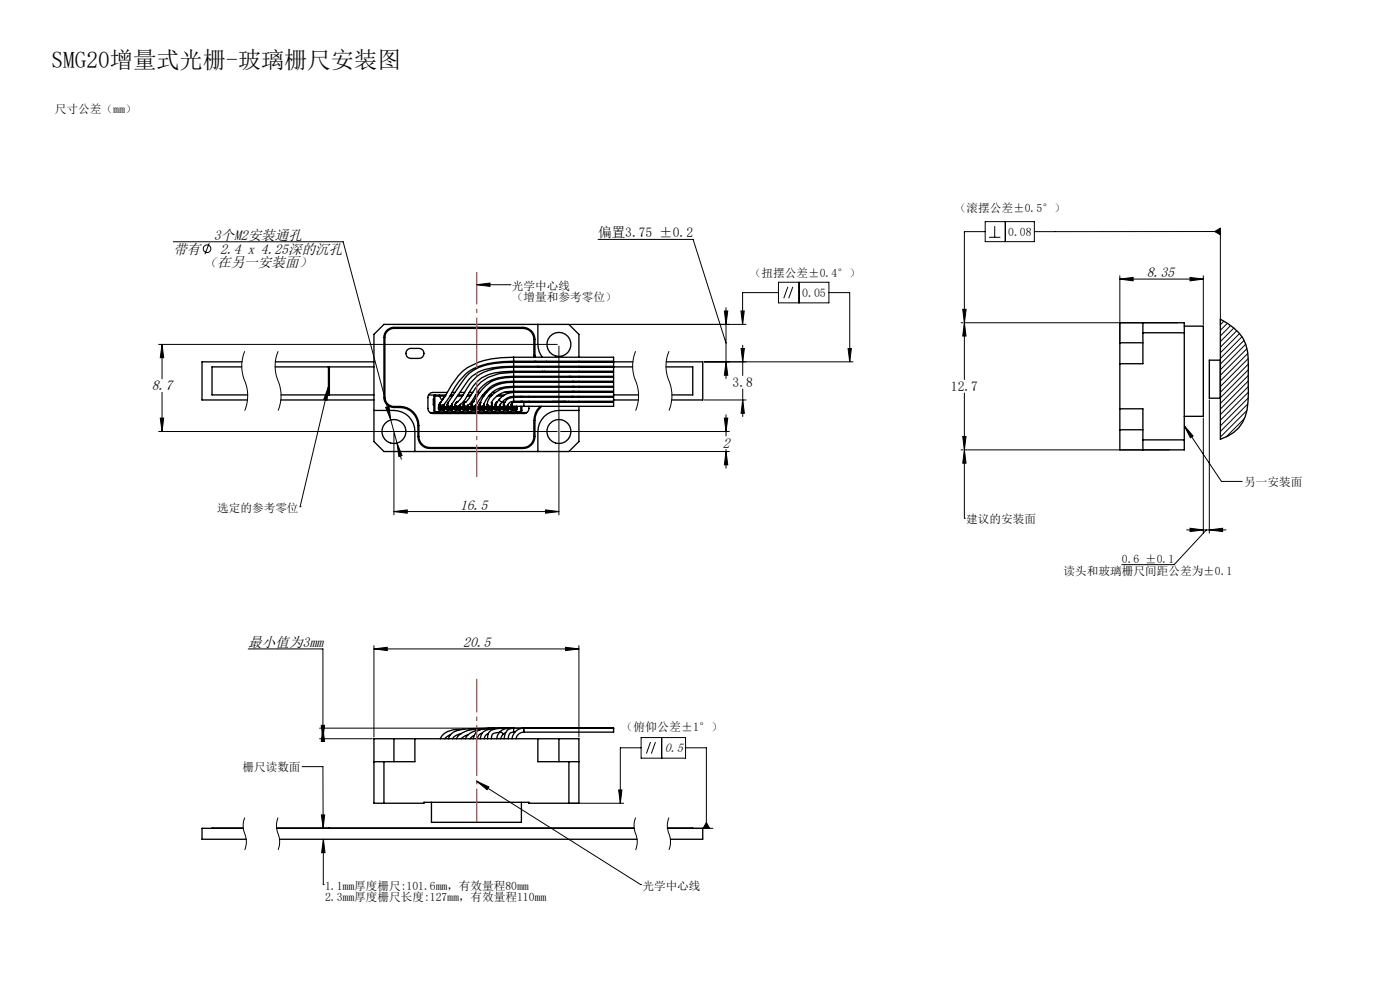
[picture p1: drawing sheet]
<svg xmlns="http://www.w3.org/2000/svg" width="420mm" height="297mm" viewBox="0 0 420 297" stroke-linecap="round" stroke-linejoin="round" font-family="sans-serif">
<g fill="none" stroke="#000" stroke-width=".4">
<path d="M161.4 97.2v6a6.3 6.3 0 0 0 1.3 3.9M342.9 99.7h12.4M342.9 96.7v12.3h-6.9M355.3 97.8h5.7v27h-5.7M366.1 95.7a17.8 17.8 0 0 1 6.7 5.5 18.6 18.6 0 0 1 1.7 8.3v6.7a28.3 28.3 0 0 1-.9 8.7 10.7 10.7 0 0 1-7.5 6.8zM72.5 110h-8.9v8.4h10.7M72.6 108.4h-12v11.5h13.6M82.5 110h29.7M82.6 108.4h29.6M84.2 119.9h28M84.3 118.4h27.9M98.5 110v8.4"/>
<path d="M98.8 110v8.4M122.2 104.8l1.1-.4h2.4a1.5 1.5 0 0 1 1.5 1.5 1.5 1.5 0 0 1-1.5 1.5h-2.4a1.51 1.51 0 0 1-1.4-.9 1.51 1.51 0 0 1 .3-1.7zM128.6 118.4h5.2M130.2 118.7l.2-.3 .1 .3M130.2 118.7h.3M130.2 118.7v4.5l.3 .2M130.2 119.6h-.2v1.8h.2M130.5 118.7h3.1M130.5 118.7v4.7M131.8 118.7l.8 1.3 .7-1.3M134.2 117.6h-4.3a1.51 1.51 0 0 0-1.5 1.5v3.3a1.51 1.51 0 0 0 1.5 1.5h27.3a1.68 1.68 0 0 0 1.5-2.1M135 118.7h.7"/>
<path d="M135.1 118.4h.9M135.6 117.6h.9M137.2 118.7h1.5M137.4 118.4h1.5M137.9 117.6h1.5M140.2 118.7h.9M140.3 118.4h1M140.8 117.6h1M142.5 118.7h.6M142.7 118.4h.6M143.2 117.6h.7M144.6 118.7h.6"/>
<path d="M144.8 118.4h.5M145.5 117.6h.5M146.6 118.7h.7M146.9 118.4h.7M147.7 117.6h.9M149.1 118.7h1.8M149.5 118.4h1.8M149.9 119.6l-.9 1.2M149.9 119.6a.7 .7 0 0 0 .9 .8M151.1 117.6h2.6M154.1 108.6a23.5 23.5 0 0 0-12.1 2.4 24.3 24.3 0 0 0-6 7.3l-1.6 2.5M154.1 109.8a24.2 24.2 0 0 0-10.8 1.8 13 13 0 0 0-4.8 5.3l-3.1 4.6"/>
<path d="M154.1 117.3a6.4 6.4 0 0 0-6.7 3.5l.1 .6-.3 .3-.2 .1-.7-.4M154.1 116.1a7.7 7.7 0 0 0-7.8 4.4l-.1 .4M154.1 114.3a9.7 9.7 0 0 0-9.2 4.1l-1.9 2.7M154.1 113.1a11.9 11.9 0 0 0-8.3 2.5l-2.7 3.2-1 1.5h.3M154.1 110.1a17.7 17.7 0 0 0-11 2.7 30.2 30.2 0 0 0-4.9 6.7l-1.5 1.4M154.1 111.3a17.8 17.8 0 0 0-9.6 1.9 16.1 16.1 0 0 0-4.9 6.5l-1.9 1.8M154.1 119.1l-1.6 .4-.7 .6a.93 .93 0 0 0-.6 .8 .93 .93 0 0 0 .6 .9l.5-.3a2 2 0 0 1 1.8-1.2M154.1 118.8a4.5 4.5 0 0 0-3.3 1.6M154.1 117.6a5.7 5.7 0 0 0-4.2 2M154.1 114.6a9.6 9.6 0 0 0-10 6.1M154.1 115.8a8.4 8.4 0 0 0-9 5.6l-.1 .2M154.1 112.8a11.8 11.8 0 0 0-10.1 3.6l-2.3 3.6-1.3 1.4a.65 .65 0 0 1-.8 .3 .65 .65 0 0 1-.3-.9l.4-.3"/>
<path d="M154.1 111.6a12.7 12.7 0 0 0-12.8 6.8l-1.6 2.1M154.1 108.3a23.9 23.9 0 0 0-13.3 2.9 28 28 0 0 0-6.7 8.9l-1 1.3M154.1 107.1a26.2 26.2 0 0 0-13.9 3.1 20.4 20.4 0 0 0-6.6 8.5l-1.7 2.4M154.1 117.6h30v1.2h-30M154.1 116.1h30v1.2h-30M154.1 119.1v1.2M154.1 119.1h30v1.2h-30M154.1 114.6h30v1.2h-30M154.1 113.1h30v1.2h-30M154.1 111.6h30v1.2h-30M154.1 108.6h30v1.2h-30M154.1 107.1h30v1.2h-30"/>
<path d="M154.1 110.1h30v1.2h-30M154.1 108.6v1.2M154.1 116.1v1.2M154.1 113.1v1.2M154.1 110.1v1.2M154.1 117.6v1.2M154.1 114.6v1.2M154.1 111.6v1.2M154.1 107.1v1.2M156.2 118.8v.3M156.6 118.8v.3M158.6 118.8l.1 .3"/>
<path d="M160.2 107.1v-5.4a3.3 3.3 0 0 0-3.3-3.3h-38.7a2.71 2.71 0 0 0-2.7 2.7v18a2.71 2.71 0 0 0 2.7 2.7 6.2 6.2 0 0 1 7 3.5 17.9 17.9 0 0 1 .5 6.2 3.4 3.4 0 0 0 3.3 2.6h27.9a3.3 3.3 0 0 0 3.3-3.3v-4.8a5.8 5.8 0 0 1 1.9-4.2M160.4 108.3l.1 .3M160.5 107.1v-5.4a3.6 3.6 0 0 0-3.6-3.6h-38.7a3 3 0 0 0-3 3v18a3 3 0 0 0 3 3 6 6 0 0 1 6.8 3.3 16.7 16.7 0 0 1 .4 6.1 3.6 3.6 0 0 0 3.6 2.9h27.9a3.6 3.6 0 0 0 3.6-3.6v-4.8a5.6 5.6 0 0 1 2-4.2M160.8 108.3l.1 .3M161.2 109.8l.2 .3M161.6 109.8l.2 .3M162.7 111.3l.5 .3M163.3 111.3l.7 .3M163.9 108.3l.5 .3M170.8 112.8l.4 .3M171.3 112.8l.3 .3M171.6 118.8l-.2 .3"/>
<path d="M171.8 114.3v.3M171.9 115.8v.3M171.9 117.3v.3M171.9 118.8l-.1 .3M172.1 114.3l.1 .3M172.2 115.8v.3M172.2 117.3v.3M173.7 110h16.1M173.7 108.4h16.2M173.7 107.1v-6.9l-3-3h-55.5l-3 3v32.1l3 3h55.5l3-3v-10.5M173.7 108.3v.3M173.7 109.8v.3"/>
<path d="M173.7 111.3v.3M173.7 112.8v.3M173.7 114.3v.3M173.7 115.8v.3M173.7 117.3v.3M173.7 118.8v.3M184.1 118.4h7.5M184.1 119.9h7.4M199.8 110h8v8.4h-6.2M199.9 108.4h10.9v11.5h-9.3M336 102.7v6.3M336 102.7v-6h19.3v38.1h-19.3v-6"/>
<path d="M336 109v13.5M336 102.7h6.9M366.1 107.9h-3.3v11.4h3.3M112.2 123h6a6.3 6.3 0 0 1 6.3 6.3v6M129 123.6h29M129.4 123.6v.3M131.6 122.6l.1 .2 .2-.2M131.6 122v.6M131.6 122.6h.1M131.6 122.6h.3M131.8 121.2l.1 .5M131.8 121.2v.5"/>
<path d="M131.8 121.7l-.2 .3M131.8 121.7h.1M131.8 123.2h1.5M131.9 122.6h.1M131.9 122.3h.1M131.9 122.3v.3M131.9 121.7l-.3 .3M131.9 121v.5M131.9 120.9v.1M131.9 121.5v.7M132 122.9h1.1M132.1 122.1l-.2 .2"/>
<path d="M132.1 122l-.2 .3M132.1 122v.1M132.2 122.8h.8M132.2 120.5l-.3 .6M132.3 120.5l-.5 .7M132.3 122.5l-.7 .9M132.3 122.5v.1M132.3 122l-.2 .1M132.3 121.3v.5M132.3 122v.6M132.3 123.6v.3M132.3 122.6l-.6 .8h-1.2"/>
<path d="M132.3 122.6h.5M132.3 122v.1M132.8 122h.2M132.8 122.6l.6 .8h.7l.6-.8M132.8 122l.1 .5M132.8 121.3v.5M132.8 122v.6M132.8 123.6v.3M132.9 122.5l.6 .9M132.9 122.5l-.1 .1M133 122.1l.2 .2M133 122l.3 .3"/>
<path d="M133 122v.1M133.1 121.4l-.6 .5-.5-.2M133.2 122.6l.1 .2 .3-.2M133.2 122.3v.3M133.2 122.6h.1M133.2 122.3h.1M133.3 122.6h.2M133.3 121.2l-.1 1M133.3 122.3v.3M133.3 121.7l.3 .3M133.3 121.2v.5M133.3 121.7l.2 .3"/>
<path d="M133.5 122.6h.1M133.5 122v.6M133.6 122v.6M133.6 122h-.1M133.9 122.6l.2 .2 .2-.2M133.9 122v.6M133.9 122.6h.1M133.9 122h.1M134 122.6h.3M134 122v.6M134.2 121.2h.1M134.2 121.2v.5"/>
<path d="M134.2 121.7l-.3 .3M134.2 121.7h.1M134.2 123.2h1.5M134.2 121.2l.2-.5a.63 .63 0 0 0 0 .9 .63 .63 0 0 0 .9 0M134.2 121.2l.1 .5M134.3 122.6h.1M134.3 122.3h.1M134.3 122.3v.3M134.3 121.7l-.3 .3M134.3 120.9v.1M134.3 121.5v.7M134.4 122.9h1.1"/>
<path d="M134.5 120.6l-.3 .6M134.5 122.1l-.2 .2M134.5 122l-.2 .3M134.5 122v.1M134.6 122.8h.8M134.7 122.5l-.7 .9M134.7 122.5v.1M134.7 122l-.2 .1M134.7 122v.6M134.7 123.6v.3M134.7 122.6h.5M134.7 122v.1"/>
<path d="M135.2 122h.2M135.2 122.6l.6 .8h.7l.6-.8M135.2 122l.1 .5M135.2 122v.6M135.2 123.6v.3M135.3 122.5l.6 .9M135.3 122.5l-.1 .1M135.4 122.1l.2 .2M135.4 122l.3 .3M135.4 122v.1M135.6 121.2l-.3 .5M135.6 122.6l.1 .2 .3-.2"/>
<path d="M135.6 122.3v.3M135.6 122.6h.1M135.6 122.3h.1M135.6 121v1.2M135.7 121v.2M135.7 122.6h.2M135.7 121.2h.1M135.7 122.3v.3M135.7 121.7l.2 .3M135.7 121.2v.5M135.7 121.7h.1M135.9 122l.1 .6"/>
<path d="M135.9 122.6h.1M135.9 122v.6M136.3 122.6l.2 .2 .2-.2M136.3 122v.6M136.3 122.6h.1M136.3 122h.1M136.4 122.6h.3M136.4 122v.6M136.6 121.2h.1M136.6 121.2v.5M136.6 121.7l-.3 .3M136.6 121.7h.1"/>
<path d="M136.6 123.2h1.5M136.6 121.4l.3 .3h.6M136.6 121.2l.1 .5M136.7 122.6h.1M136.7 122.3h.1M136.7 122.3v.3M136.7 121.7l-.3 .3M136.7 121.5v.7M136.8 122.9h1.1M136.9 122.1l-.2 .2M136.9 122l-.2 .3M136.9 122v.1"/>
<path d="M137 122.8h.8M137.1 120.5l-.5 .7M137.1 122.5l-.7 .9M137.1 122.5v.1M137.1 122l-.2 .1M137.1 122v.6M137.1 123.6v.3M137.1 122.6h.5M137.1 122v.1M137.4 120.4a.73 .73 0 0 0-.8 .8M137.5 121.7l-.2 .1M137.6 122h.2"/>
<path d="M137.6 122.6l.6 .8h.7l.6-.8M137.6 122l.1 .5M137.6 122v.6M137.6 123.6v.3M137.7 122.5l.6 .9M137.7 122.5l-.1 .1M137.8 122.1l.2 .2M137.8 122l.3 .3M137.8 122v.1M137.9 121.4l-.4 .3M138 122.6l.1 .2 .3-.2M138 122.3v.3"/>
<path d="M138 122.6h.1M138 122.3h.1M138.1 122.6h.2M138.1 121.2l-.1 1M138.1 122.3v.3M138.1 121.7l.2 .3M138.1 121.2v.5M138.1 121.7h.1M138.3 122l.1 .6M138.3 122.6h.1M138.3 122v.6M138.7 122.6l.2 .2 .2-.2"/>
<path d="M138.7 122v.6M138.7 122.6h.1M138.7 122h.1M138.8 122.6h.3M138.8 122v.6M139 121.2h.1M139 121.2v.5M139 121.7l-.3 .3M139 121.7h.1M139 123.2h1.5M139.1 122.6h.1M139.1 122.3h.1"/>
<path d="M139.1 121.2v.5M139.1 122.3v.3M139.1 121.7l-.3 .3M139.1 120.9v1.3M139.2 122.9h1.1M139.3 122.1l-.2 .2M139.3 122l-.2 .3M139.3 122v.1M139.4 122.8h.8M139.5 122.5l-.7 .9M139.5 122.5v.1M139.5 122l-.2 .1"/>
<path d="M139.5 122v.6M139.5 123.6v.3M139.5 122.6h.5M139.5 122v.1M139.7 120.5l-.4 .2-.2 .5M139.8 120.4a.73 .73 0 0 0-.8 .8M140 122h.2M140 122.6l.7 .8h.6l.6-.8M140 122l.1 .5M140 122v.6M140 123.6v.3M140.1 122.5l.6 .9"/>
<path d="M140.1 122.5l-.1 .1M140.2 122.1l.2 .2M140.2 122l.3 .3M140.2 122v.1M140.4 122.6l.1 .2 .3-.2M140.4 122.3v.3M140.4 122.6h.1M140.4 122.3h.1M140.5 122.6h.2M140.5 122.3v.3M140.5 121.4l-.1 .8M140.7 122.6h.1"/>
<path d="M140.7 122v.6M140.8 122v.6M140.8 122l-.3-.3 .2 .3M140.8 122h-.1M141.1 122.6l.2 .2 .2-.2M141.1 122v.6M141.1 122.6h.1M141.1 122h.1M141.2 122.6h.3M141.2 122v.6M141.4 121.2h.1M141.4 121.2v.5"/>
<path d="M141.4 121.7l-.3 .3M141.4 121.7h.1M141.4 123.2h1.5M141.5 122.6h.1M141.5 122.3h.1M141.5 121.7l-.3 .3M141.5 121.2v.5M141.5 122.3v.3M141.5 120.9v1.3M141.6 122.9h1.1M141.7 122.1l-.2 .2M141.7 122l-.2 .3"/>
<path d="M141.7 122v.1M141.8 122.8h.8M141.9 122.5l-.7 .9M141.9 122.5v.1M141.9 122l-.2 .1M141.9 122v.6M141.9 123.6v.3M141.9 122.6h.5M141.9 122v.1M142 120.5l-.5 .7M142 120.4a.68 .68 0 0 0-.2 1.2 .68 .68 0 0 0 1.1-.4l-.1 1M142 120.4l-.4 .2-.2 .6"/>
<path d="M142 120.4h.1M142.4 122h.2M142.4 122.6l.7 .8h.6l.6-.8M142.4 122l.1 .5M142.4 122v.6M142.4 123.6v.3M142.5 122.5l.6 .9M142.5 122.5l-.1 .1M142.6 122.1l.2 .2M142.6 122l.3 .3M142.6 122v.1M142.8 122.6l.1 .2 .3-.2"/>
<path d="M142.8 122.3v.3M142.8 122.6h.1M142.8 122.3h.1M142.9 122.6h.2M142.9 122.3v.3M143.1 122.6h.1M143.1 122v.6M143.2 122v.6M143.2 122l-.3-.3 .2 .3M143.2 122h-.1M143.5 122.6l.2 .2 .2-.2M143.5 122v.6"/>
<path d="M143.5 122.6h.1M143.5 122h.1M143.6 122.6h.3M143.6 122v.6M143.8 121.2h.1M143.8 121.2v.5M143.8 121.7l-.3 .3M143.8 121.7h.1M143.8 123.2h1.5M143.9 122.6h.1M143.9 122.3h.1M143.9 121.2v.5"/>
<path d="M143.9 122.3v.3M143.9 121.7l-.3 .3M143.9 120.9v1.3M144 120.8a.6 .6 0 0 0 .2 .9 .6 .6 0 0 0 .9-.2M144 122.9h1.1M144.1 120.7h.1M144.1 120.7l-.2 .5M144.1 120.7l-.1 .2M144.1 122.1l-.2 .2M144.1 122l-.2 .3M144.1 122v.1M144.2 120.5l-.4 .7"/>
<path d="M144.2 122.8h.8M144.3 122.5l-.7 .9M144.3 122.5v.1M144.3 122l-.2 .1M144.3 122v.6M144.3 123.6v.3M144.3 122.6h.5M144.3 122v.1M144.8 122h.2M144.8 122.6l.7 .8h.6l.6-.8M144.8 122l.1 .5M144.8 122v.6"/>
<path d="M144.8 123.6v.3M144.9 122.5l.6 .9M144.9 122.5l-.1 .1M145 122.1l.2 .2M145 122l.3 .3M145 122v.1M145.2 122.6l.1 .2 .3-.2M145.2 122.3v.3M145.2 122.6h.1M145.2 122.3h.1M145.3 120.9v.3M145.3 122.6h.2"/>
<path d="M145.3 121.2h.1M145.3 121.2l-.1-.2v1.2M145.3 122.3v.3M145.5 122.6h.1M145.5 122v.6M145.6 122v.6M145.6 122l-.3-.3 .2 .3M145.6 122h-.1M145.9 122.6l.1 .2 .3-.2M145.9 122v.6M145.9 122.6h.1M145.9 122h.1"/>
<path d="M146 122.6h.3M146 122v.6M146.2 121.2l.1 .5M146.2 121.2h.1M146.2 121.2v.5M146.2 121.7l-.3 .3M146.2 121.7h.1M146.2 123.2h1.5M146.3 122.3v.3M146.3 122.6h.1M146.3 122.3h.1M146.3 121.7l-.3 .3"/>
<path d="M146.3 121.2v.1M146.3 121.3v.9M146.4 122.9h1.1M146.5 122.1l-.2 .2M146.5 122l-.2 .3M146.5 122v.1M146.6 122.8h.8M146.7 122.5l-.7 .9M146.7 122.5v.1M146.7 122l-.2 .1M146.7 122v.6M146.7 123.6v.3"/>
<path d="M146.7 122.6h.5M146.7 122v.1M147.2 122h.2M147.2 122.6l.6 .8h.7l.7-.8M147.2 122v.5M147.2 122v.6M147.2 123.6v.3M147.2 122.5l.7 .9M147.2 122.5v.1M147.4 122.1l.2 .2M147.4 122l.3 .3M147.4 122v.1"/>
<path d="M147.5 120.6l.2 .6M147.5 120.7l.2 .5M147.6 122.6l.1 .2 .3-.2M147.6 122.3v.3M147.6 122.6h.1M147.6 122.3h.1M147.6 120.9v1.3M147.7 122.6h.2M147.7 121.2h.1M147.7 122.3v.3M147.9 122.6h.1M147.9 122v.6"/>
<path d="M148 122v.6M148 122l-.3-.3 .2 .3M148 122h-.1M148.3 122.6l.1 .2 .3-.2M148.3 122v.6M148.3 122.6h.1M148.3 122h.1M148.4 122.6h.3M148.4 122v.6M148.6 121.2h.1M148.6 121.2v.5M148.6 121.7l-.3 .3"/>
<path d="M148.6 121.7h.1M148.6 123.2h1.5M148.7 122.6h.1M148.7 122.3h.1M148.7 121.2v.5M148.7 122.3v.3M148.7 121.7l-.3 .3M148.7 120.9v1.3M148.8 122.9h1.1M148.9 122.1l-.2 .2M148.9 122l-.2 .3M148.9 122v.1"/>
<path d="M149 122.8h.8M149.1 122.5l-.7 .9M149.1 122.5l.1 .1M149.1 122.6h.5M149.2 120.5l-.5 .7M149.2 122l-.3 .1M149.2 122l-.1 .5M149.2 122v.6M149.2 123.6v.3M149.2 120.4l-.3 .2-.3 .6M149.6 122h.2M149.6 122.6l.6 .8h.7l.7-.8"/>
<path d="M149.6 122v.5M149.6 122v.6M149.6 123.6v.3M149.6 122.5l.7 .9M149.6 122.5v.1M149.8 122.1l.2 .2M149.8 122l.3 .3M149.8 122v.1M150 122.6l.1 .2 .3-.2M150 122.3v.3M150 122.6h.1M150 122.3h.1"/>
<path d="M150 121.4v.8M150.1 122.6h.2M150.1 121.7l.3 .3M150.1 122.3v.3M150.1 121.7l.2 .3M150.1 121.2v.5M150.3 122.6h.1M150.3 122v.6M150.4 122v.6M150.4 122h-.1M150.7 122.6h.1M150.7 122h.1"/>
<path d="M150.8 120.4l-.5 .6a.99 .99 0 0 1-1.4 .8l-.2-.5 .3-.6M150.8 120.4h.1M150.8 122.6h.3M150.8 122v.6M151 121.2h.1M151 121.7h.1M151 123.2h1.5M151.1 122.6h.1M151.1 122.3h.1M151.1 121.2v.5M151.1 122.3v.3M151.1 121.7l-.3 .3"/>
<path d="M151.1 120.9v1.3M151.2 122.9h1.1M151.3 122l-.2 .3M151.3 122h.3M151.3 122v.1M151.4 122.8h.8M151.5 120.5l-.4 .7M151.5 122.5l-.7 .9M151.5 122.5l.1 .1M151.5 122.6h.5M151.6 122l-.1 .5M151.6 122v.6"/>
<path d="M151.6 123.6v.3M152 122h.2M152 122.6l.6 .8h.7l.7-.8M152 122v.5M152 122v.6M152 123.6v.3M152 122.5l.7 .9M152 122.5v.1M152.2 122.1l.2 .2M152.2 122l.3 .3M152.2 122v.1M152.4 122.6l.1 .2 .3-.2"/>
<path d="M152.4 122.3v.3M152.4 122.6h.1M152.4 122.3h.1M152.4 121.2v1M152.5 122.6h.2M152.5 121.7l.3 .3M152.5 122.3v.3M152.5 121.7l.2 .3M152.5 121.2v.5M152.7 122.6h.1M152.7 122v.6M152.8 122v.6"/>
<path d="M152.8 122h-.1M153.1 122.6l.1 .2 .3-.2M153.1 122v.6M153.1 122.6h.1M153.1 122h.1M153.2 122.6h.3M153.2 122v.6M153.4 121.2h.1M153.4 121.2v.5M153.4 121.7l-.3 .3M153.4 121.7h.1M153.4 123.2h1.5"/>
<path d="M153.5 122.6h.1M153.5 122.3h.1M153.5 121.2v.5M153.5 122.3v.3M153.5 121.7l-.3 .3M153.5 120.9v1.3M153.6 122.9h1.1M153.7 122.1l-.2 .2M153.7 122l-.2 .3M153.7 122v.1M153.8 122.8h.8M153.9 122.5l-.7 .9"/>
<path d="M153.9 122.5l.1 .1M153.9 122.6h.5M154 122l-.3 .1M154 122l-.1 .5M154 122v.6M154 123.6v.3M154.4 122h.2M154.4 122.6l.6 .8h1.2M154.4 122v.5M154.4 122v.6M154.4 123.6v.3M154.4 122.5l.7 .9"/>
<path d="M154.4 122.5v.1M154.5 120.6l-.6-.1-.4 .7M154.6 122.1l.2 .2M154.6 120.6l-.7-.1-.5 .7M154.6 122l.3 .3M154.6 122v.1M154.8 122.6l.1 .2 .3-.2M154.8 122.3v.3M154.8 122.6h.1M154.8 122.3h.1M154.8 121.8v.4M154.9 122.6h.2"/>
<path d="M154.9 122.3v.3M154.9 121.8l.2 .2M155 121.8l.2 .2M155.1 122.6h.1M155.1 122v.6M155.2 122v.6M155.2 122h-.1M156.2 120.3v.3M156.2 121.8v1.6M156.6 121.8v1.2l-.4 .4M156.6 120.3v.3M156.7 120.3v.3"/>
<path d="M157.2 120.6h-1.7a1.52 1.52 0 0 0-1.9 .6 1.13 1.13 0 0 0 1.4 .6h2.2M157.2 120.6h26.9v1.2h-26.9M157.2 120.6v1.2M157.3 123.6v.3M157.9 123.6v.1M158.7 120.3v.3M169.7 120.3l-5.5 .3M170.6 120.3l-.9 .3M173.7 123h-6a6.3 6.3 0 0 0-6.3 6.3v6M173.7 120.3v.3M336 122.5v6.3M336 122.5h6.9v12.3"/>
<path d="M336 128.8h6.9M342.9 131.8h12.4M138.3 219.9l-.4 .1a2.86 2.86 0 0 0-2.1 1.4M139.2 218.5a8.5 8.5 0 0 0-6.3 1.6l-.8 1.3M144.3 218.6a5.4 5.4 0 0 0-4.7 2.8M144.7 219.7h-.1a1.81 1.81 0 0 0-1.4 1.7M146.5 219.8l-.9 .8-.3 .8M146.8 218.3l-2.3 .1a9.5 9.5 0 0 0-7.1 2.2l-.5 .8M148.4 218.2a46.9 46.9 0 0 0-11.8 1l-.4 .2a3.3 3.3 0 0 0-1.7 2M149.8 219.5l-1.8 .3-.3 .3-.3 1.3M149.9 219.4l-.6 1-.3 1M149.9 219.4a.7 .7 0 0 1 .9 .8"/>
<path d="M151.7 219.6l-.9 .6M154.1 218.2l-4.7 .1a5.5 5.5 0 0 0-4.8 1.4l-.5 1.7M154.1 218.2a20.1 20.1 0 0 0-6.8 .7l-.7 .7-.3 1.8M154.1 219.4a1.58 1.58 0 0 0-1.6 2M154.1 218.2a2.81 2.81 0 0 0-2.9 3.2M154.1 218.2l-6.7 .1a7.2 7.2 0 0 0-4.4 .9l-1 2.2M154.1 218.2a5 5 0 0 0-4.2 1.2M154.1 218.2v1.2M154.1 218.2h30M154.1 219.4h.4M157.2 219.4a2.42 2.42 0 0 0-2.4 2M157.2 218.2a3.5 3.5 0 0 0-3.6 3.2"/>
<path d="M157.2 218.2v1.2M157.2 218.2h26.9M184.1 218.2v1.2h-26.9M115.2 228.3v12.4M118.2 221.4h6.3M118.2 221.4h-6v19.3h15v-.3h31.5v.3h15v-19.3h-6M118.2 221.4v6.9M124.5 221.4v6.9h-12.3M124.5 221.4h36.9M135.2 220.2l-1.7 1.2M140.5 220.2l-1.2 .5-.9 .7M142.3 220.4l-1.3 1"/>
<path d="M150.8 220.2l-.6 1.2M161.4 221.4h6.3M161.4 221.4v6.9h12.3M167.7 221.4v6.9M170.7 228.3v12.4M73 248.2h-9.4M73 248.2h-12.4v3.3h13.3M83 248.2h15.5M83 248.2h107.3M83.9 251.5h107.2M129.4 240.4v6h27v-6M190.3 248.2h-91.5"/>
<path d="M200.2 248.2h7.6M200.2 248.2h10.6v3.3h-9.7"/>
<circle cx="167.7" cy="103.2" r="3.6"/>
<circle cx="118.2" cy="129.3" r="3.6"/>
<circle cx="167.7" cy="129.3" r="3.6"/>
</g>
<path d="M98.5 110v8.4h.3v-8.4zM98.5 110v8.4h.3v-8.4z" fill-rule="evenodd" fill="#000"/>
<g fill="none" stroke="#000" stroke-width=".3">
<path d="M52 72.5h50.9l17.5 65.1M62.8 72.9l-1.3 3.3M179.4 71.8h28.5l9.9 31M295.6 69.4h-6.3v44.3M295.6 66.4h14.7v6h-14.7zM296.7 71.1h3.4M298.4 67.8v3.3M301.6 66.4v6M310.3 69.4h55.8v28.4M364.4 69.4l1.7-1v2zM143 85.3l4-.5v1zM143 85.3h10"/>
<path d="M153 85.3h.1M171.2 97.2h52.6M217.3 93.2h1l-.5 4zM217.8 92.2v21.2M222.3 93.2h1l-.5 4zM233.5 84.6h15.2v6.2h-15.2zM233.5 87.7h-10.7v9.5M236.4 86l-1.3 3.4M237.8 86l-1.2 3.4M239.7 84.6v6.2M248.7 87.7h6.2v20.7M288.3 96.7h.5"/>
<path d="M288.8 92.7h1l-.5 4zM289.3 96.7l.5 4h-1zM289.3 96.7h64M336 83.6l3.9-.5v1.1zM336 82.7v19.5M336 83.6h25M357 83.1l4 .5-4 .6zM361 82.7v14.6M367.1 96.3l-1 1M368.2 96.9l-2.1 2.1M369.2 97.6l-3.1 3.1M370.1 98.3l-4 4.1"/>
<path d="M371 99.1l-4.9 5M371.9 100l-5.8 5.7M47.6 103.2h119.6M48.6 103.2l.5 4h-1zM48.6 103.2v10.3M48.6 117.6v11.7M73.4 105.3a12 12 0 0 0 .4 9.8 11.5 11.5 0 0 1-.4 7.9M83.4 105.3a12.5 12.5 0 0 0 .5 10.3l.4 3.5-.4 2.5-.5 1.4M98.5 116l-.4 4-1-.3zM98.5 116l-8.5 35.9M167.7 103.7v50.6M190.7 105.3a12 12 0 0 0 .3 9.8 11.5 11.5 0 0 1-.3 7.9"/>
<path d="M200.7 105.3a12.5 12.5 0 0 0 .5 10.3l.4 3.5-.4 2.5-.5 1.4M211.3 108.4h44.6M211.3 119.9h12.5M217.8 108.4l.5 4.1h-1zM222.3 104.5h1l-.5 3.9zM222.8 119.9l.5 4h-1zM222.8 103.5v9M222.8 116.6v8.2M254.4 104.5h1l-.5 3.9zM289.3 117.8v37.5M362.8 119.9v39.9M372.6 100.9l-6.5 6.5"/>
<path d="M373.2 102l-7.1 7.1M373.7 103.1l-7.6 7.7M374.1 104.5l-8 8M374.3 105.9l-8.2 8.3M374.4 107.5l-8.3 8.3M374.5 109.1l-8.4 8.4M374.5 110.8l-8.4 8.4M374.5 112.5l-8.4 8.4M374.5 114.2l-8.4 8.4M374.5 115.9l-8.4 8.3M374.5 119.3l-8.4 8.3M374.5 117.5l-8.4 8.4"/>
<path d="M47.6 129.3h119.6M48.1 125.3h1l-.5 4zM115.7 122.1l1-.3 .5 4zM118.2 129.8v24.5M119.1 132.8l1.5 3.7-.9 .3zM168.2 129.3h50.6M171.2 135.3h47.6M217.3 125.3h1l-.5 4zM217.8 135.3l.5 4h-1zM217.8 124.3v6.3M217.8 134.7v5.6M288.3 134.8h.5"/>
<path d="M288.8 130.8h1l-.5 4zM289.3 134.8l.5 4h-1zM289.3 134.8h61.5M355.3 127.6l2.6 3.1-.8 .5zM355.3 127.6l11.1 16.7h6.3M361 125.3v34.5M373.3 125.4l-5.5 5.5M374.1 123l-8 8M374.3 121.1l-8.2 8.2M90 151.9h.1M118.2 153.3l4-.5v1zM118.2 153.3h49.5"/>
<path d="M163.7 152.8l4 .5-4 .5zM289.3 155.3h.1M356 158.8h11.8M357 158.3l4 .5-4 .5zM361.9 158.8l-9.7 10.4h-15.7M362.8 158.8l4-.5v1zM74.5 194.5h22.4v26.9M112.2 194.5l4-.5v1zM112.2 194.5h61.5M112.2 193.5v27.4M169.7 194l4 .5-4 .5zM173.7 193.5v27.4"/>
<path d="M95.9 218.2h60.8M96.4 217.4h1l-.5 4zM96.9 218.2l.5 4h-1zM90.6 229.8h6.3v18.4M95.9 221.4h15.8M143 234.1l3.6 1.7-.5 .9zM143 234.1l49.2 31M185.6 236.7h1l-.5 4zM192.3 221h13.4v6.2h-13.4zM192.3 224.1h-6.2v16.6M195.2 222.4l-1.3 3.4M196.6 222.4l-1.2 3.4"/>
<path d="M198.5 221v6.2M205.7 224.1h6.2v24.1M73.4 245a7.4 7.4 0 0 0 .3 5.9l.2 1.8-.5 2M83.4 245a7 7 0 0 0 .3 5.9l.2 1.8-.5 2M96.4 244.2h1l-.5 4zM97 251.5l.5 4h-1zM97 251.5v13.6M171.2 240.7h15.9M190.7 245a7.4 7.4 0 0 0 .3 5.9l.2 1.8-.5 2M200.7 245a7 7 0 0 0 .3 5.9l.2 1.8-.5 2M207.4 248.2h6.5M211.9 246.5l1 1.7h-2z"/>
<path d="M97 265.1h.1M192.2 265.1h.1"/>
<circle cx="62.1" cy="74.5" r="1.14"/>
</g>
<path d="M143 81.6v61.3" fill="none" stroke="#f00" stroke-width=".3" stroke-dasharray="15.2 1.3 1.3 1.3" stroke-dashoffset="5.5" stroke-linecap="butt"/>
<path d="M143 246.4v-43" fill="none" stroke="#f00" stroke-width=".3" stroke-dasharray="15.2 1.3 1.3 1.3" stroke-dashoffset="5.2" stroke-linecap="butt"/>
<g fill="#000">
<path d="M143 85.3l4-.5v1zM98.5 116l-.4 4-1-.3zM357 158.3l4 .5-4 .5zM362.8 158.8l4-.5v1zM289.3 134.8l.5 4h-1zM355.3 127.6l2.6 3.1-.8 .5zM364.4 69.4l1.7 1v-2zM288.8 92.7h1l-.5 4zM143 234.1l3.6 1.7-.5 .9zM97 251.5l.5 4h-1zM96.4 244.2h1l-.5 4z"/>
<path d="M217.3 93.2h1l-.5 4zM217.8 108.4l.5 4.1h-1zM222.3 104.5h1l-.5 3.9zM222.8 119.9l.5 4h-1z"/>
<path d="M289.3 96.7l.5 4h-1zM288.8 130.8h1l-.5 4z"/>
<path d="M336 83.6l3.9-.5v1.1zM357 83.1l4 .5-4 .6z"/>
<path d="M254.4 104.5h1l-.5 3.9zM222.3 93.2h1l-.5 4z"/>
<path d="M118.2 153.3l4-.5v1zM163.7 152.8l4 .5-4 .5zM48.6 103.2l.5 4h-1zM48.1 125.3h1l-.5 4zM217.8 135.3l.5 4h-1zM217.3 125.3h1l-.5 4zM119.1 132.8l.6 4 .9-.3zM115.7 122.1l1.5 3.7-.5-4zM96.4 217.4h1l-.5 4zM96.9 218.2l.5 4h-1z"/>
<path d="M112.2 194.5l4-.5v1zM169.7 194l4 .5-4 .5z"/>
<path d="M211.9 246.5l-1 1.7h2zM185.6 236.7h1l-.5 4z"/>
</g>
<text font-size="7" x="15.5" y="20.5">SMG20增量式光栅-玻璃栅尺安装图</text>
<g font-size="4.2">
<text x="64.1" y="71.9">3个M2安装通孔</text>
<text x="52" y="76">带有</text>
<text x="66.1" y="76">2.4 x 4.25深的沉孔</text>
<text x="61.1" y="80.1">（在另一安装面）</text>
<text x="344" y="83.1">8.35</text>
<text x="45.6" y="117">8.7</text>
<text x="216.8" y="134.1">2</text>
<text x="138" y="152.7">16.5</text>
<text x="74.5" y="193.9">最小值为3mm</text>
<text x="139" y="193.9">20.5</text>
</g>
<g font-size="4.1">
<text x="179.4" y="71.2">偏置3.75 ±0.2</text>
<text x="219.8" y="116">3.8</text>
<text x="285.3" y="117.2">12.7</text>
</g>
<text font-size="3.7" x="199.4" y="225.4">0.5</text>
<g font-size="3.6">
<text x="240.6" y="89">0.05</text>
<text x="186.4" y="219">（俯仰公差±1°）</text>
</g>
<g font-size="3.5">
<text x="16.5" y="33.8">尺寸公差（mm）</text>
<text x="286.5" y="63.4">（滚摆公差±0.5°）</text>
<text x="302.5" y="70.7">0.08</text>
<text x="225" y="83">（扭摆公差±0.4°）</text>
<text x="153.6" y="86.8">光学中心线</text>
<text x="153.6" y="90.3">（增量和参考零位）</text>
<text x="373.2" y="145.8">另一安装面</text>
<text x="65.1" y="153.3">选定的参考零位</text>
<text x="289.9" y="156.7">建议的安装面</text>
<text x="319.1" y="172.2">读头和玻璃栅尺间距公差为±0.1</text>
<text x="336.6" y="168.7">0.6 ±0.1</text>
<text x="72.7" y="231.2">栅尺读数面</text>
<text x="97.5" y="266.6">1.1mm厚度栅尺:101.6mm，有效量程80mm</text>
<text x="192.7" y="266.6">光学中心线</text>
<text x="97.5" y="270.1">2.3mm厚度栅尺长度:127mm，有效量程110mm</text>
</g>
</svg>
